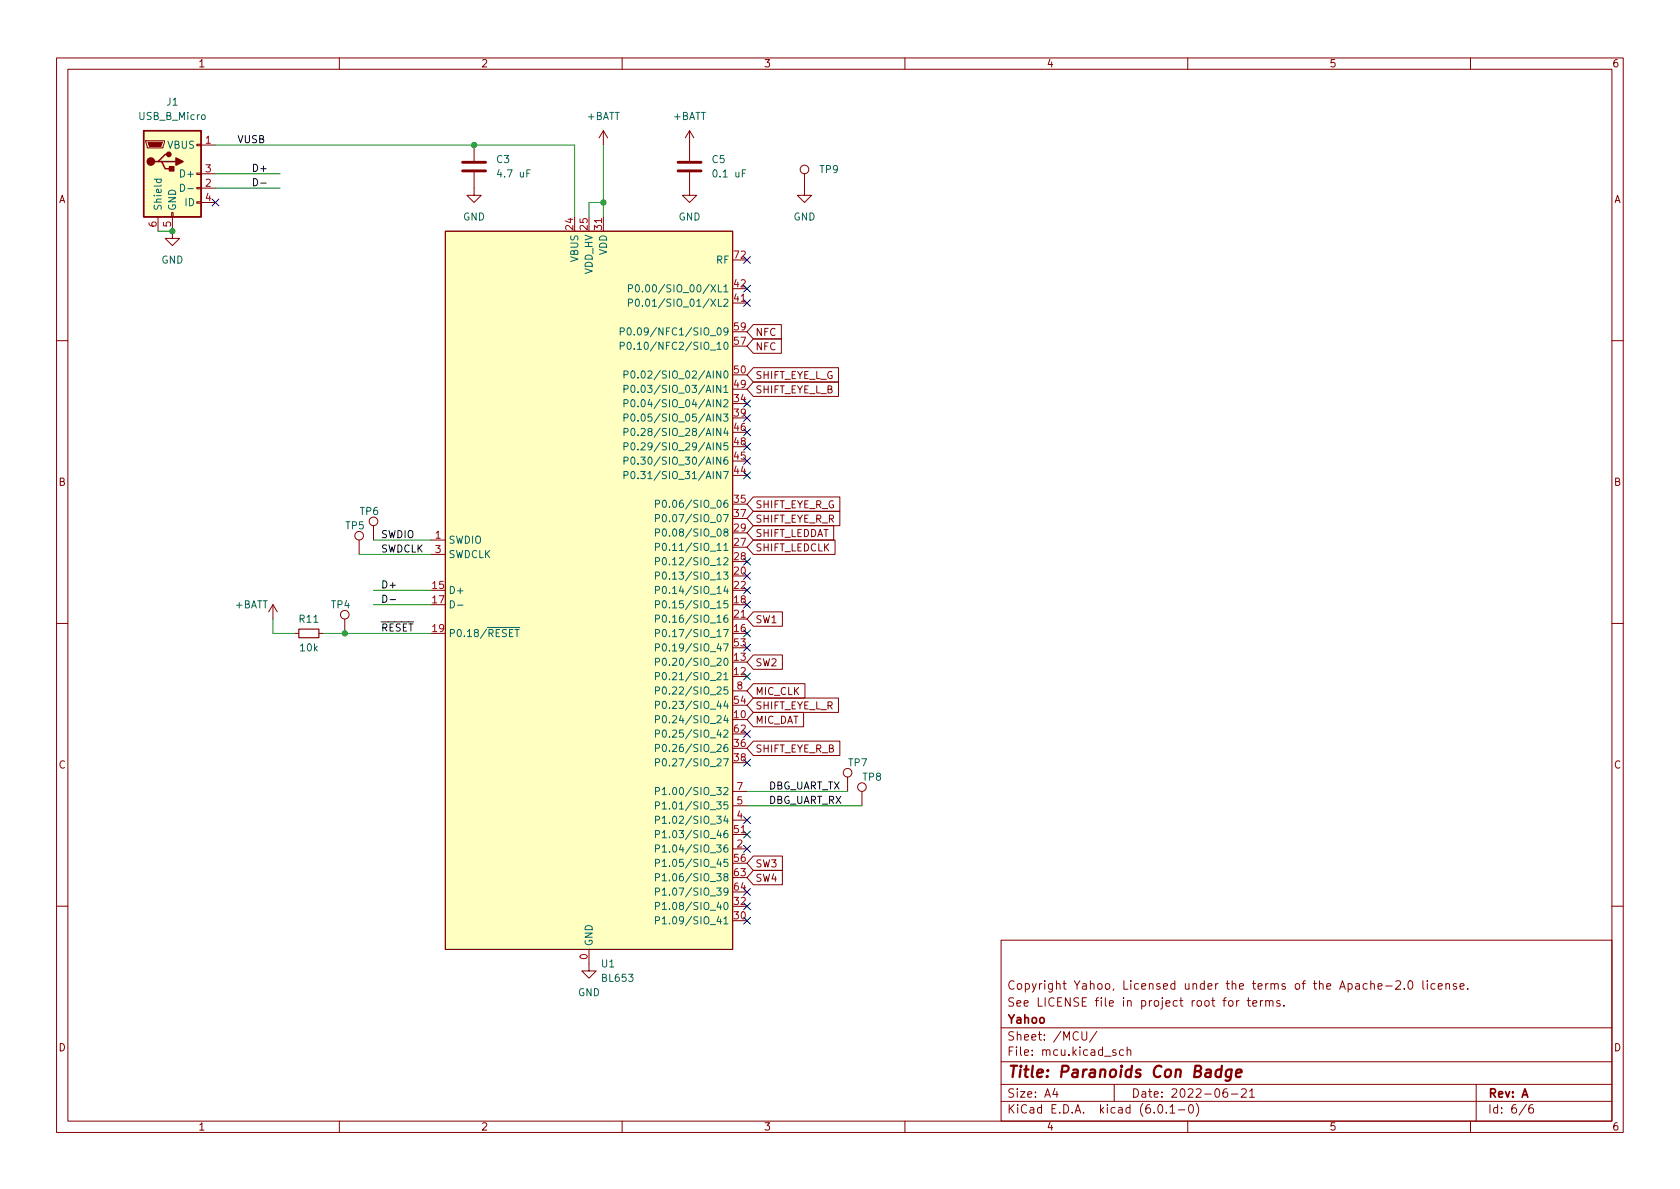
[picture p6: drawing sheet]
<svg xmlns="http://www.w3.org/2000/svg" width="297mm" height="210mm" viewBox="0 0 297 210" stroke-linecap="round" stroke-linejoin="round" font-family="sans-serif">
<g fill="none" stroke="#840000" stroke-width=".18">
<path d="M10 10.2h277v190.1h-277zM12 12.2h273v186.1h-273zM60 10.2v2M110 10.2v2M160 10.2v2M210 10.2v2M260 10.2v2M25.8 24.9h3.3v.2l-.3 1.1h-2.8zM27.9 38.3v2.6M30.4 37.6h.2v.7h-.2zM30.5 38.3v3.9h1.2l-1.2 1.2-1.3-1.2h1.3M34.8 35.7h.8v.2h-.8z"/>
<path d="M34.8 33.1h.8v.3h-.8zM34.8 30.6h.8v.3h-.8zM34.8 25.5h.8v.3h-.8zM35.6 25.6h2.5M35.6 33.3h2.5M35.6 30.7h2.5M35.6 35.8h2.5M83.8 30.5v4h1.3l-1.3 1.3-1.3-1.3h1.3M83.8 25.6v2.8M106.7 23.1v2.5M106.7 38.3v2.6M106.7 23.1l-.8 1.3"/>
<path d="M106.7 23.1l.7 1.3M121.9 30.5v4h1.3l-1.3 1.3-1.3-1.3h1.3M121.9 23.1v5.3M121.9 23.1l-.7 1.3M121.9 23.1l.8 1.3M142.2 30.7v3.8h1.3l-1.3 1.3-1.2-1.3h1.2M78.7 40.9h50.8v127h-50.8zM129.5 53.6h2.6M133.2 57.4h5v2.5h-5l-1.1-1.2zM133.2 59.9h5v2.6h-5l-1.1-1.3zM10 60.2h2M133.2 65h15.1v2.6h-15.1l-1.1-1.3z"/>
<path d="M133.2 67.6h15.1v2.5h-15.1l-1.1-1.3zM285 60.2h2M63.5 95.5v2.5M66 93v2.5M76.2 95.5h2.5M76.2 98h2.5M133.2 93h14.2v2.5h-14.2l-1.1-1.3zM133.2 95.5h14.4v2.5h-14.4l-1.1-1.2zM133.2 90.4h15.3v2.6h-15.3l-1.1-1.3zM133.2 87.9h15.3v2.5h-15.3l-1.1-1.3zM10 110.2h2M48.3 106.9l-.8 1.3"/>
<path d="M48.3 106.9v2.6M48.3 106.9l.7 1.3M52.1 112h.7M56.4 112h.7M61 109.5v2.5M129.5 109.5h2.6M133.2 108.2h5.1v2.5h-5.1l-1.1-1.2zM133.2 115.8h5.1v2.6h-5.1l-1.1-1.3zM285 110.2h2M129.5 139.9h2.6M129.5 122.2h2.6M133.2 120.9h9.1v2.5h-9.1l-1.1-1.2z"/>
<path d="M133.2 131.1h15.3v2.5h-15.3l-1.1-1.3zM133.2 126h8.9v2.5h-8.9l-1.1-1.3zM133.2 123.4h15.1v2.6h-15.1l-1.1-1.3zM149.9 137.4v2.5M152.4 139.9v2.6M129.5 150.1h2.6M129.5 145h2.6M129.5 142.5h2.6M129.5 147.6h2.6M133.2 153.9h5.1v2.6h-5.1l-1.1-1.3zM133.2 151.4h5.1v2.5h-5.1l-1.1-1.3zM10 160.2h2"/>
<path d="M104.1 167.9v3.8h1.3l-1.3 1.3-1.2-1.3h1.2M177 166.3h108v32h-108zM217.4 177l.3-.1 .3 .3v.4l-.3 .3h-.3l-.2-.3v-.4zM218.6 176.9v1M219.1 176.9l-.3 .1-.2 .2M220.5 176.9h.6M220.7 176.4v1.3l.4 .2M221.5 177.4l.7-.1-.1-.3-.4-.1-.2 .2 .1 .8h.5M222.9 176.9v1M223.3 176.9l-.3 .1-.1 .2M223.8 177.1l.2-.2 .4 .1v.9M223.8 176.9v1"/>
<path d="M224.4 177.1l.2-.2 .4 .1 .1 .9M226.3 177l-.4-.1-.2 .2 .1 .3 .5 .1v.4h-.6M227 177.8v.1M243.6 174.4l.8-.1-.1-.3-.4-.1-.3 .2 .1 .8h.6M245 174.4h1.1M246.8 173.6l.6-.2 .2 .2v.3l-.9 1h.9M248.3 174.8v.1M249.1 173.6l.2-.2a.81 .81 0 0 1 .6 .7 .81 .81 0 0 1-.3 .8h-.2a.81 .81 0 0 1-.3-1.3zM251.6 173.4v1.3l.2 .2M252.4 173.4v.2M252.4 173.9v1M253.7 174l-.4-.1-.3 .3v.4l.1 .3h.6"/>
<path d="M254.3 174.4l.7-.1-.1-.3-.4-.1-.2 .2 .1 .8h.5M255.7 174.1l.2-.2 .3 .1 .1 .9M255.7 173.9v1M257.5 174l-.4-.1-.2 .2 .1 .3 .5 .1v.4h-.6M258.2 174.4l.7-.1-.1-.3-.4-.1-.2 .2v.8h.6M259.5 174.8v.1M285 160.2h2M60 198.3v2M110 198.3v2M160 198.3v2M177 194.8h108M177 191.8h108"/>
<path d="M177 187.8h108M177 181.8h108M186.5 192.5l-.4 1h1M186.9 193v1M191.3 182.4v1.2l.3 .3h.4l.1-.3v-1.2M193.9 182.4l-1.3 1.9M197 191.8v3M197.3 185.7l-.4-.1-.2 .2 .1 .3 .5 .1v.4h-.6M198.6 185.7l-.4-.1-.3 .3v.4l.2 .3h.5M199.3 185.8l.2-.2 .4 .1v.9M199.3 185.1v1.5M204.9 195.4l.2-.1a.81 .81 0 0 1 .6 .7 .81 .81 0 0 1-.3 .8h-.2a.81 .81 0 0 1-.6-.6 .81 .81 0 0 1 .3-.8z"/>
<path d="M206.2 196.7v.1M206.9 195.8l.4-.5v1.5M206.9 196.8h.8M208.4 196.3h1.1M210 198.3v2M210.4 195.4l.1-.1a.81 .81 0 0 1 .6 .7 .81 .81 0 0 1-.3 .8h-.2a.81 .81 0 0 1-.5-.6 .81 .81 0 0 1 .3-.8zM211.5 195.1a1.72 1.72 0 0 1 0 2.3M216.9 192.5a.59 .59 0 0 0-.7 .7v.5l.2 .3h.4l.2-.1 .1-.5-.2-.2-.4-.1-.3 .3M217.7 193.5h1.2M219.5 192.7l.6-.2 .2 .2 .1 .3-1 1h1M220.9 193l.5-.5v1.5M220.9 194h.9"/>
<path d="M260 198.3v2M261 191.8v6.5M269.9 195.3l-1.3 1.9M271 195.3a.6 .6 0 0 0-.7 .7v.5l.1 .3h.5l.2-.1 .1-.5-.2-.2-.4-.1-.3 .3"/>
<circle cx="142.2" cy="30" r=".76"/>
<circle cx="63.5" cy="94.7" r=".76"/>
<circle cx="66" cy="92.2" r=".76"/>
<circle cx="61" cy="108.7" r=".76"/>
<circle cx="149.9" cy="136.6" r=".76"/>
<circle cx="152.4" cy="139.2" r=".76"/>
</g>
<path d="M216 189.2a.66 .66 0 0 0-1 .3l-.1 .6 .1 .3 .2 .1 .6-.1M216 188.5l-.2 2M217.8 189.2a.66 .66 0 0 0-1 .3l-.1 .6 .2 .3 .1 .1 .6-.1M217.8 189.1l-.2 1.6a.6 .6 0 0 1-.9 .3M218.5 189.8l1-.2v-.4l-.2-.1-.6 .1-.2 1 .3 .3 .5-.1" fill="none" stroke="#840000" stroke-width=".4"/>
<path d="M81.8 30.2h4.1M81.8 28.7h4.1M119.9 30.2h4.1M119.9 28.7h4.1" fill="none" stroke="#840000" stroke-width=".51"/>
<g fill="#ffffc2" stroke="#ffffc2" stroke-width=".18">
<path d="M78.7 40.9h50.8v127h-50.8z"/>
<path d="M25.4 23.1h10.2v15.2h-10.2z"/>
</g>
<g fill="none" stroke="#006464" stroke-width=".18">
<path d="M27.2 31.7h1.3M27.7 31.7v.4l.2 .2 .6-.1v-.5M31.9 32.6a.64 .64 0 0 1 .8 .6 .64 .64 0 0 1-.8 .6zM33.2 33.4h1M109.7 58.6h.6l.1-.2-.1-.3-.6-.1v1.2M111 58.1l.2-.1a.68 .68 0 0 1 .4 .6 .68 .68 0 0 1-.4 .6l-.2-.1-.1-.3zM111.1 53.6l.6-.1 .1-.2v-.3l-.7-.1v1.3M111.1 51h.6l.1-.2v-.3l-.7-.1v1.2M112.1 59.1v.1M112.4 53l.2-.1a.68 .68 0 0 1 .5 .6 .68 .68 0 0 1-.5 .7l-.2-.2-.1-.3zM112.4 50.5l.2-.1a.68 .68 0 0 1 .5 .6 .68 .68 0 0 1-.5 .6l-.2-.1-.1-.4zM113.6 54v.2"/>
<path d="M113.6 51.5v.1M109.7 61.2l.6-.1 .1-.2-.1-.3-.6-.1v1.3M110.3 71.3h.6l.2-.2-.1-.3-.7-.1v1.2M110.3 73.9l.6-.1 .2-.2-.1-.3-.7-.1v1.3M110.3 76.4h.6l.2-.2-.1-.3-.7-.1v1.2M110.3 79l.6-.1 .2-.2-.1-.3-.7-.1v1.3M110.3 68.8l.6-.1 .2-.1-.1-.3-.7-.2v1.3M110.3 66.3l.6-.1 .2-.2-.1-.3-.7-.1v1.3M111 60.6l.2-.1a.68 .68 0 0 1 .4 .6 .68 .68 0 0 1-.4 .7l-.2-.1-.1-.4zM111.7 70.8l.1-.1a.68 .68 0 0 1 .5 .6 .68 .68 0 0 1-.5 .6l-.1-.1-.2-.3zM111.7 73.3l.1-.1a.68 .68 0 0 1 .5 .6 .68 .68 0 0 1-.5 .7l-.1-.1-.2-.4zM111.7 75.9l.1-.1a.68 .68 0 0 1 .5 .6 .68 .68 0 0 1-.5 .6l-.1-.1-.2-.4z"/>
<path d="M111.7 78.4l.1-.1a.68 .68 0 0 1 .5 .6 .68 .68 0 0 1-.5 .7l-.1-.2-.2-.3zM111.7 68.3l.1-.2a.68 .68 0 0 1 .5 .7 .68 .68 0 0 1-.5 .6l-.1-.1-.2-.4zM111.7 65.7l.1-.1a.68 .68 0 0 1 .5 .6 .68 .68 0 0 1-.5 .7l-.1-.2-.2-.3zM112.1 61.7v.1M112.8 71.8v.1M112.8 74.4v.1M112.8 76.9v.1M112.8 79.4v.2M112.8 69.3v.1M112.8 66.7v.2M110.3 84h.6l.2-.2-.1-.3-.7-.1v1.2M110.3 81.5l.6-.1 .2-.1-.1-.3-.7-.2v1.3"/>
<path d="M111.7 83.5l.1-.1a.68 .68 0 0 1 .5 .6 .68 .68 0 0 1-.5 .6l-.1-.1-.2-.3zM111.7 81l.1-.2a.68 .68 0 0 1 .5 .7 .68 .68 0 0 1-.5 .6l-.1-.1-.2-.4zM112.8 84.5v.1M112.8 82v.1M115.9 96.7h.6l.1-.2v-.3l-.7-.1v1.2M115.9 99.3l.6-.1 .1-.2v-.3l-.7-.1v1.3M115.9 94.2l.6-.1 .1-.1v-.3l-.7-.2v1.3M115.9 89.1h.6l.1-.2v-.3l-.7-.1v1.2M115.9 91.7l.6-.1 .1-.2v-.3l-.7-.1v1.3M117.2 96.2l.2-.1a.68 .68 0 0 1 .4 .6 .68 .68 0 0 1-.4 .6l-.2-.1-.1-.3zM117.2 93.7l.2-.2a.68 .68 0 0 1 .4 .7 .68 .68 0 0 1-.4 .6l-.2-.1-.1-.4zM117.2 88.6l.2-.1a.68 .68 0 0 1 .4 .6 .68 .68 0 0 1-.4 .6l-.2-.1-.1-.4z"/>
<path d="M117.3 98.7l.1-.1a.68 .68 0 0 1 .4 .6 .68 .68 0 0 1-.4 .7 .84 .84 0 0 1-.1-1.2zM117.3 91.1l.1-.1a.68 .68 0 0 1 .4 .6 .68 .68 0 0 1-.4 .7 .84 .84 0 0 1-.1-1.2zM79.6 106.2a.64 .64 0 0 1 .8 .7 .64 .64 0 0 1-.8 .6zM80.9 107h1M115.9 119.6l.6-.1 .1-.1v-.3l-.7-.2v1.3M115.9 117.1l.6-.1 .1-.2v-.3l-.7-.1v1.3M115.9 112l.6-.1 .1-.2v-.3l-.7-.1v1.3M115.9 106.9l.6-.1 .1-.1v-.3l-.7-.2v1.3M115.9 101.8h.6l.1-.2v-.3l-.7-.1v1.2M115.9 109.4h.6l.1-.2v-.3l-.7-.1v1.2M115.9 104.4l.6-.1 .1-.2v-.3l-.7-.1v1.3M115.9 114.5h.6l.1-.2v-.3l-.7-.1v1.2"/>
<path d="M117.2 119.1l.2-.2a.68 .68 0 0 1 .4 .7 .68 .68 0 0 1-.4 .6l-.2-.1-.1-.4zM117.2 116.5l.2-.1a.68 .68 0 0 1 .4 .6 .68 .68 0 0 1-.4 .7l-.2-.2-.1-.3zM117.2 111.4l.2-.1a.68 .68 0 0 1 .4 .6 .68 .68 0 0 1-.4 .7l-.2-.1-.1-.4zM117.2 106.4l.2-.2a.68 .68 0 0 1 .4 .7 .68 .68 0 0 1-.4 .6l-.2-.1-.1-.4zM117.2 101.3l.2-.1a.68 .68 0 0 1 .4 .6 .68 .68 0 0 1-.4 .6l-.2-.1-.1-.4zM117.2 103.8l.2-.1a.68 .68 0 0 1 .4 .6 .68 .68 0 0 1-.4 .7l-.2-.2-.1-.3zM117.2 114l.2-.1a.68 .68 0 0 1 .4 .6 .68 .68 0 0 1-.4 .6l-.2-.1-.1-.4zM117.3 108.8h.1a.68 .68 0 0 1 .4 .6 .68 .68 0 0 1-.4 .6 .84 .84 0 0 1-.1-1.2zM115.9 127.2h.6l.1-.2v-.3l-.7-.1v1.2M115.9 132.3l.6-.1 .1-.1v-.3l-.7-.2v1.3M115.9 134.8h.6l.1-.2v-.3l-.7-.1v1.2M115.9 124.7l.6-.1 .1-.2v-.3l-.7-.1v1.3"/>
<path d="M115.9 129.8l.6-.1 .1-.2v-.3l-.7-.1v1.3M115.9 139.9h.6l.1-.2v-.3l-.7-.1v1.2M115.9 122.1h.6l.1-.2v-.3l-.7-.1v1.2M117.1 139.6l.4-.3v1.2M117.2 126.7l.2-.1a.68 .68 0 0 1 .4 .6 .68 .68 0 0 1-.4 .6l-.2-.1-.1-.4zM117.2 134.3l.2-.1a.68 .68 0 0 1 .4 .6 .68 .68 0 0 1-.4 .6l-.2-.1-.1-.3zM117.2 124.1l.2-.1a.68 .68 0 0 1 .4 .6 .68 .68 0 0 1-.4 .7l-.2-.1-.1-.4zM117.2 129.2l.2-.1a.68 .68 0 0 1 .4 .6 .68 .68 0 0 1-.4 .7l-.2-.2-.1-.3zM117.3 131.7l.1-.1a.68 .68 0 0 1 .4 .7 .68 .68 0 0 1-.4 .6 .84 .84 0 0 1-.1-1.2zM117.3 121.5h.1a.68 .68 0 0 1 .4 .6 .68 .68 0 0 1-.4 .6 .84 .84 0 0 1-.1-1.2zM115.9 150.1l.6-.1 .1-.2v-.3l-.7-.1v1.3M115.9 145l.6-.1 .1-.1v-.3l-.7-.2v1.3"/>
<path d="M115.9 142.5l.6-.1 .1-.2v-.3l-.7-.1v1.3M115.9 147.5h.6l.1-.2v-.3l-.7-.1v1.2M115.9 152.6h.6l.1-.2v-.3l-.7-.1v1.2M115.9 155.2l.6-.1 .1-.2v-.3l-.7-.1v1.3M115.9 157.7l.6-.1 .1-.1v-.3l-.7-.2v1.3M117.1 149.8l.4-.4v1.3M117.1 159.9l.4-.3v1.2M117.1 144.7l.4-.4v1.3M117.1 142.2l.4-.4v1.3M117.1 147.2l.4-.3v1.2M117.1 152.3l.4-.3v1.2M117.1 154.9l.4-.4v1.3"/>
<path d="M117.1 157.4l.4-.4v1.3M117.1 150.7h.7M117.1 145.6h.7M117.1 143.1h.7M117.1 148.1h.7M117.1 153.2h.7M117.1 155.8h.7M117.1 158.3h.7M117.1 140.5h.7M115.9 162.8l.6-.1 .1-.2v-.3l-.7-.1v1.3M115.9 160.2h.6l.1-.2v-.3l-.7-.1v1.2M117.1 162.5l.4-.4v1.3"/>
<path d="M117.1 163.4h.7M117.1 160.8h.7"/>
</g>
<path d="M25.4 23.1h10.2v15.2h-10.2zM27.9 28.6h.7l.6 1.2h1.3M28.6 28.6h2.5M29.8 27.3h-.6l-1.3 1.3h-.6" fill="none" stroke="#840000" stroke-width=".25"/>
<g fill="#840000" stroke="#840000" stroke-width=".25">
<path d="M31.1 27.9l1.3 .7-1.3 .6z"/>
<path d="M30 29.5h.7v.7h-.7z"/>
<circle cx="26.7" cy="28.6" r=".63"/>
<circle cx="29.8" cy="27.3" r=".38"/>
</g>
<path d="M26.2 25.1h2.5l-.3 .8h-2z" fill="#840000" stroke="#840000" stroke-width=".18"/>
<path d="M52.8 111.2h3.6v1.6h-3.6z" fill="none" stroke="#840000" stroke-width=".2"/>
<path d="M44.8 31.6a.64 .64 0 0 1 .8 .6 .64 .64 0 0 1-.8 .7zM46.1 32.4h1M67.7 105.2a.64 .64 0 0 1 .7 .7 .64 .64 0 0 1-.7 .6zM69 106h.9" fill="none" stroke="#0f0f0f" stroke-width=".18"/>
<g fill="none" stroke="#009600" stroke-width=".18">
<path d="M38.1 30.7h11.4M38.1 25.6h63.5v12.7M38.1 33.3h11.4M106.7 25.6v12.7M106.7 35.8h-2.6v2.5M27.9 40.9h2.6M63.5 98h12.7M66 95.5h10.2M48.3 109.5v2.5h3.8M57.1 112h19.1M66 106.9h10.2M66 104.4h10.2"/>
<path d="M132.1 139.9h17.8M132.1 142.5h20.3"/>
</g>
<g fill="none" stroke="#000084" stroke-width=".18">
<path d="M37.5 35.2l1.2 1.2M38.7 35.2l-1.2 1.2M131.5 53l1.2 1.2M131.5 50.4l1.2 1.3M131.5 45.4l1.2 1.2M132.7 53l-1.2 1.2M132.7 50.4l-1.2 1.3M132.7 45.4l-1.2 1.2M131.5 75.8l1.2 1.3M131.5 78.4l1.2 1.2M131.5 70.8l1.2 1.2M131.5 73.3l1.2 1.2"/>
<path d="M132.7 75.8l-1.2 1.3M132.7 78.4l-1.2 1.2M132.7 70.8l-1.2 1.2M132.7 73.3l-1.2 1.2M131.5 98.7l1.2 1.2M131.5 83.5l1.2 1.2M131.5 80.9l1.2 1.2M132.7 98.7l-1.2 1.2M132.7 83.5l-1.2 1.2M132.7 80.9l-1.2 1.2M131.5 101.2l1.2 1.3M131.5 103.8l1.2 1.2"/>
<path d="M131.5 106.3l1.2 1.2M131.5 111.4l1.2 1.2M131.5 119l1.2 1.2M131.5 113.9l1.2 1.3M132.7 101.2l-1.2 1.3M132.7 103.8l-1.2 1.2M132.7 106.3l-1.2 1.2M132.7 111.4l-1.2 1.2M132.7 119l-1.2 1.2M132.7 113.9l-1.2 1.3M131.5 134.3l1.2 1.2M131.5 129.2l1.2 1.2"/>
<path d="M132.7 134.3l-1.2 1.2M132.7 129.2l-1.2 1.2M131.5 159.7l1.2 1.2M131.5 157.1l1.2 1.2M131.5 149.5l1.2 1.2M131.5 147l1.2 1.2M131.5 144.4l1.2 1.2M132.7 159.7l-1.2 1.2M132.7 157.1l-1.2 1.2M132.7 149.5l-1.2 1.2M132.7 147l-1.2 1.2M132.7 144.4l-1.2 1.2"/>
<path d="M131.5 162.2l1.2 1.2M132.7 162.2l-1.2 1.2"/>
</g>
<g fill="#009600" stroke="#009600" stroke-width=".18">
<circle cx="61" cy="112" r=".46"/>
<circle cx="30.5" cy="40.9" r=".46"/>
<circle cx="83.8" cy="25.6" r=".46"/>
<circle cx="106.7" cy="35.8" r=".46"/>
</g>
<text font-size="2.8" fill="#840000" x="178" y="190.6">Title: Paranoids Con Badge</text>
<g font-size="2.1" fill="#840000">
<text x="178" y="178">See LICENSE file in project root for terms.</text>
<text x="178" y="175">Copyright Yahoo, Licensed under the terms of the Apache-2.0 license.</text>
<text x="178" y="184">Sheet: /MCU/</text>
<text x="178" y="181">Yahoo</text>
<text x="178" y="186.7">File: mcu.kicad_sch</text>
<text x="178" y="196.9">KiCad E.D.A. kicad (6.0.1-0)</text>
<text x="178" y="194.1">Size: A4</text>
<text x="200" y="194.1">Date: 2022-06-21</text>
<text x="263" y="194.1">Rev: A</text>
<text x="263" y="196.9">Id: 6/6</text>
</g>
<g font-size="1.8" fill="#840000">
<text x="35" y="11.9">1</text>
<text x="85" y="11.9">2</text>
<text x="135" y="11.9">3</text>
<text x="185" y="11.9">4</text>
<text x="235" y="11.9">5</text>
<text x="285" y="11.9">6</text>
<text x="10.3" y="35.9">A</text>
<text x="285.3" y="35.9">A</text>
<text x="133.5" y="59.4">NFC</text>
<text x="133.5" y="61.9">NFC</text>
<text x="133.5" y="67">SHIFT_EYE_L_G</text>
<text x="133.5" y="69.6">SHIFT_EYE_L_B</text>
<text x="10.3" y="85.9">B</text>
<text x="133.5" y="89.9">SHIFT_EYE_R_G</text>
<text x="285.3" y="85.9">B</text>
<text x="133.5" y="95">SHIFT_LEDDAT</text>
<text x="133.5" y="92.4">SHIFT_EYE_R_R</text>
<text x="133.5" y="97.5">SHIFT_LEDCLK</text>
<text x="133.5" y="110.2">SW1</text>
<text x="133.5" y="117.8">SW2</text>
<text x="133.5" y="122.9">MIC_CLK</text>
<text x="133.5" y="125.4">SHIFT_EYE_L_R</text>
<text x="133.5" y="128">MIC_DAT</text>
<text x="10.3" y="135.9">C</text>
<text x="133.5" y="133.1">SHIFT_EYE_R_B</text>
<text x="285.3" y="135.9">C</text>
<text x="133.5" y="155.9">SW4</text>
<text x="133.5" y="153.4">SW3</text>
<text x="10.3" y="185.9">D</text>
<text x="285.3" y="185.9">D</text>
<text x="35" y="199.9">1</text>
<text x="85" y="199.9">2</text>
<text x="135" y="199.9">3</text>
<text x="185" y="199.9">4</text>
<text x="235" y="199.9">5</text>
<text x="285" y="199.9">6</text>
</g>
<g font-size="1.8" fill="#006464">
<text x="24.6" y="21.2">USB_B_Micro</text>
<text x="29.5" y="18.7">J1</text>
<text x="103.8" y="21.2">+BATT</text>
<text x="119" y="21.2">+BATT</text>
<text x="29.6" y="26.3">VBUS</text>
<text x="87.8" y="28.8">C3</text>
<text x="125.9" y="28.8">C5</text>
<text x="32.2" y="31.4">D+</text>
<text x="88.3" y="31.4">4.7 uF</text>
<text x="126.4" y="31.4">0.1 uF</text>
<text x="145" y="30.6">TP9</text>
<text x="28.6" y="37.3" transform="rotate(-90 28.6 37.3)">Shield</text>
<text x="31.1" y="37.3" transform="rotate(-90 31.1 37.3)">GND</text>
<text x="32.8" y="36.4">ID</text>
<text x="81.9" y="39">GND</text>
<text x="120" y="39">GND</text>
<text x="140.3" y="39">GND</text>
<text x="28.5" y="46.6">GND</text>
<text x="102.2" y="46.3" transform="rotate(-90 102.2 46.3)">VBUS</text>
<text x="107.3" y="45.1" transform="rotate(-90 107.3 45.1)">VDD</text>
<text x="126.7" y="46.6">RF</text>
<text x="104.8" y="48.6" transform="rotate(-90 104.8 48.6)">VDD_HV</text>
<text x="114.2" y="51.7">P0.00/SIO_00/XL1</text>
<text x="112.8" y="59.3">P0.09/NFC1/SIO_09</text>
<text x="114.2" y="54.2">P0.01/SIO_01/XL2</text>
<text x="112.8" y="61.8">P0.10/NFC2/SIO_10</text>
<text x="113.4" y="69.5">P0.03/SIO_03/AIN1</text>
<text x="113.4" y="66.9">P0.02/SIO_02/AIN0</text>
<text x="113.4" y="72">P0.04/SIO_04/AIN2</text>
<text x="113.4" y="74.5">P0.05/SIO_05/AIN3</text>
<text x="113.4" y="77.1">P0.28/SIO_28/AIN4</text>
<text x="113.4" y="82.2">P0.30/SIO_30/AIN6</text>
<text x="113.4" y="79.6">P0.29/SIO_29/AIN5</text>
<text x="113.4" y="84.7">P0.31/SIO_31/AIN7</text>
<text x="117.9" y="89.8">P0.06/SIO_06</text>
<text x="61.1" y="93.6">TP5</text>
<text x="63.7" y="91.1">TP6</text>
<text x="117.9" y="94.9">P0.08/SIO_08</text>
<text x="117.9" y="92.3">P0.07/SIO_07</text>
<text x="79.2" y="96.1">SWDIO</text>
<text x="79.2" y="98.7">SWDCLK</text>
<text x="117.9" y="97.4">P0.11/SIO_11</text>
<text x="117.9" y="99.9">P0.12/SIO_12</text>
<text x="41.6" y="107.6">+BATT</text>
<text x="58.6" y="107.6">TP4</text>
<text x="79.2" y="105">D+</text>
<text x="117.9" y="107.6">P0.15/SIO_15</text>
<text x="117.9" y="102.5">P0.13/SIO_13</text>
<text x="117.9" y="105">P0.14/SIO_14</text>
<text x="53" y="110.1">R11</text>
<text x="79.2" y="112.6">P0.18/~{RESET}</text>
<text x="117.9" y="112.6">P0.17/SIO_17</text>
<text x="117.9" y="110.1">P0.16/SIO_16</text>
<text x="53.1" y="115.2">10k</text>
<text x="117.9" y="117.7">P0.20/SIO_20</text>
<text x="117.9" y="115.2">P0.19/SIO_47</text>
<text x="117.9" y="120.3">P0.21/SIO_21</text>
<text x="117.9" y="125.3">P0.23/SIO_44</text>
<text x="117.9" y="122.8">P0.22/SIO_25</text>
<text x="117.9" y="127.9">P0.24/SIO_24</text>
<text x="117.9" y="130.4">P0.25/SIO_42</text>
<text x="117.9" y="133">P0.26/SIO_26</text>
<text x="117.9" y="135.5">P0.27/SIO_27</text>
<text x="150" y="135.5">TP7</text>
<text x="117.9" y="143.1">P1.01/SIO_35</text>
<text x="117.9" y="140.6">P1.00/SIO_32</text>
<text x="152.6" y="138">TP8</text>
<text x="117.9" y="145.7">P1.02/SIO_34</text>
<text x="117.9" y="148.2">P1.03/SIO_46</text>
<text x="117.9" y="150.7">P1.04/SIO_36</text>
<text x="117.9" y="153.3">P1.05/SIO_45</text>
<text x="117.9" y="155.8">P1.06/SIO_38</text>
<text x="117.9" y="160.9">P1.08/SIO_40</text>
<text x="117.9" y="158.4">P1.07/SIO_39</text>
<text x="104.8" y="167.4" transform="rotate(-90 104.8 167.4)">GND</text>
<text x="117.9" y="163.4">P1.09/SIO_41</text>
<text x="106.4" y="171.1">U1</text>
<text x="106.5" y="173.6">BL653</text>
<text x="102.2" y="176.1">GND</text>
</g>
<g font-size="1.8" fill="#a90000">
<text x="36.3" y="25.4">1</text>
<text x="36.3" y="33">2</text>
<text x="36.3" y="30.5">3</text>
<text x="36.3" y="35.6">4</text>
<text x="27.7" y="40.1" transform="rotate(-90 27.7 40.1)">6</text>
<text x="30.2" y="40.1" transform="rotate(-90 30.2 40.1)">5</text>
<text x="101.3" y="40.6" transform="rotate(-90 101.3 40.6)">24</text>
<text x="103.9" y="40.6" transform="rotate(-90 103.9 40.6)">25</text>
<text x="106.4" y="40.6" transform="rotate(-90 106.4 40.6)">31</text>
<text x="129.8" y="45.7">72</text>
<text x="129.8" y="53.3">41</text>
<text x="129.8" y="50.8">42</text>
<text x="129.8" y="58.4">59</text>
<text x="129.8" y="61">57</text>
<text x="129.8" y="71.1">34</text>
<text x="129.8" y="68.6">49</text>
<text x="129.8" y="66">50</text>
<text x="129.8" y="73.7">39</text>
<text x="129.8" y="76.2">46</text>
<text x="129.8" y="83.8">44</text>
<text x="129.8" y="81.3">45</text>
<text x="129.8" y="78.7">48</text>
<text x="129.8" y="88.9">35</text>
<text x="77" y="95.2">1</text>
<text x="129.8" y="94">29</text>
<text x="129.8" y="91.4">37</text>
<text x="77" y="97.8">3</text>
<text x="129.8" y="101.6">20</text>
<text x="129.8" y="96.5">27</text>
<text x="129.8" y="99.1">28</text>
<text x="76.5" y="104.1">15</text>
<text x="76.5" y="106.7">17</text>
<text x="129.8" y="106.7">18</text>
<text x="129.8" y="104.1">22</text>
<text x="129.8" y="111.8">16</text>
<text x="129.8" y="109.2">21</text>
<text x="129.8" y="119.4">12</text>
<text x="129.8" y="116.8">13</text>
<text x="129.8" y="114.3">53</text>
<text x="129.8" y="124.5">54</text>
<text x="130.3" y="121.9">8</text>
<text x="129.8" y="127">10</text>
<text x="129.8" y="129.5">62</text>
<text x="129.8" y="132.1">36</text>
<text x="129.8" y="134.6">38</text>
<text x="130.3" y="142.2">5</text>
<text x="130.3" y="139.7">7</text>
<text x="129.8" y="147.3">51</text>
<text x="130.3" y="149.9">2</text>
<text x="130.3" y="144.8">4</text>
<text x="129.8" y="152.4">56</text>
<text x="129.8" y="154.9">63</text>
<text x="129.8" y="160">32</text>
<text x="129.8" y="157.5">64</text>
<text x="129.8" y="162.6">30</text>
<text x="103.9" y="169.7" transform="rotate(-90 103.9 169.7)">0</text>
</g>
<g font-size="1.8" fill="#0f0f0f">
<text x="41.9" y="25.3">VUSB</text>
<text x="44.4" y="30.4">D+</text>
<text x="67.3" y="95.1">SWDIO</text>
<text x="67.3" y="97.7">SWDCLK</text>
<text x="67.3" y="104">D+</text>
<text x="67.3" y="111.7">~{RESET} 19</text>
<text x="135.9" y="142.1">DBG_UART_RX</text>
<text x="135.9" y="139.6">DBG_UART_TX</text>
</g>
</svg>
